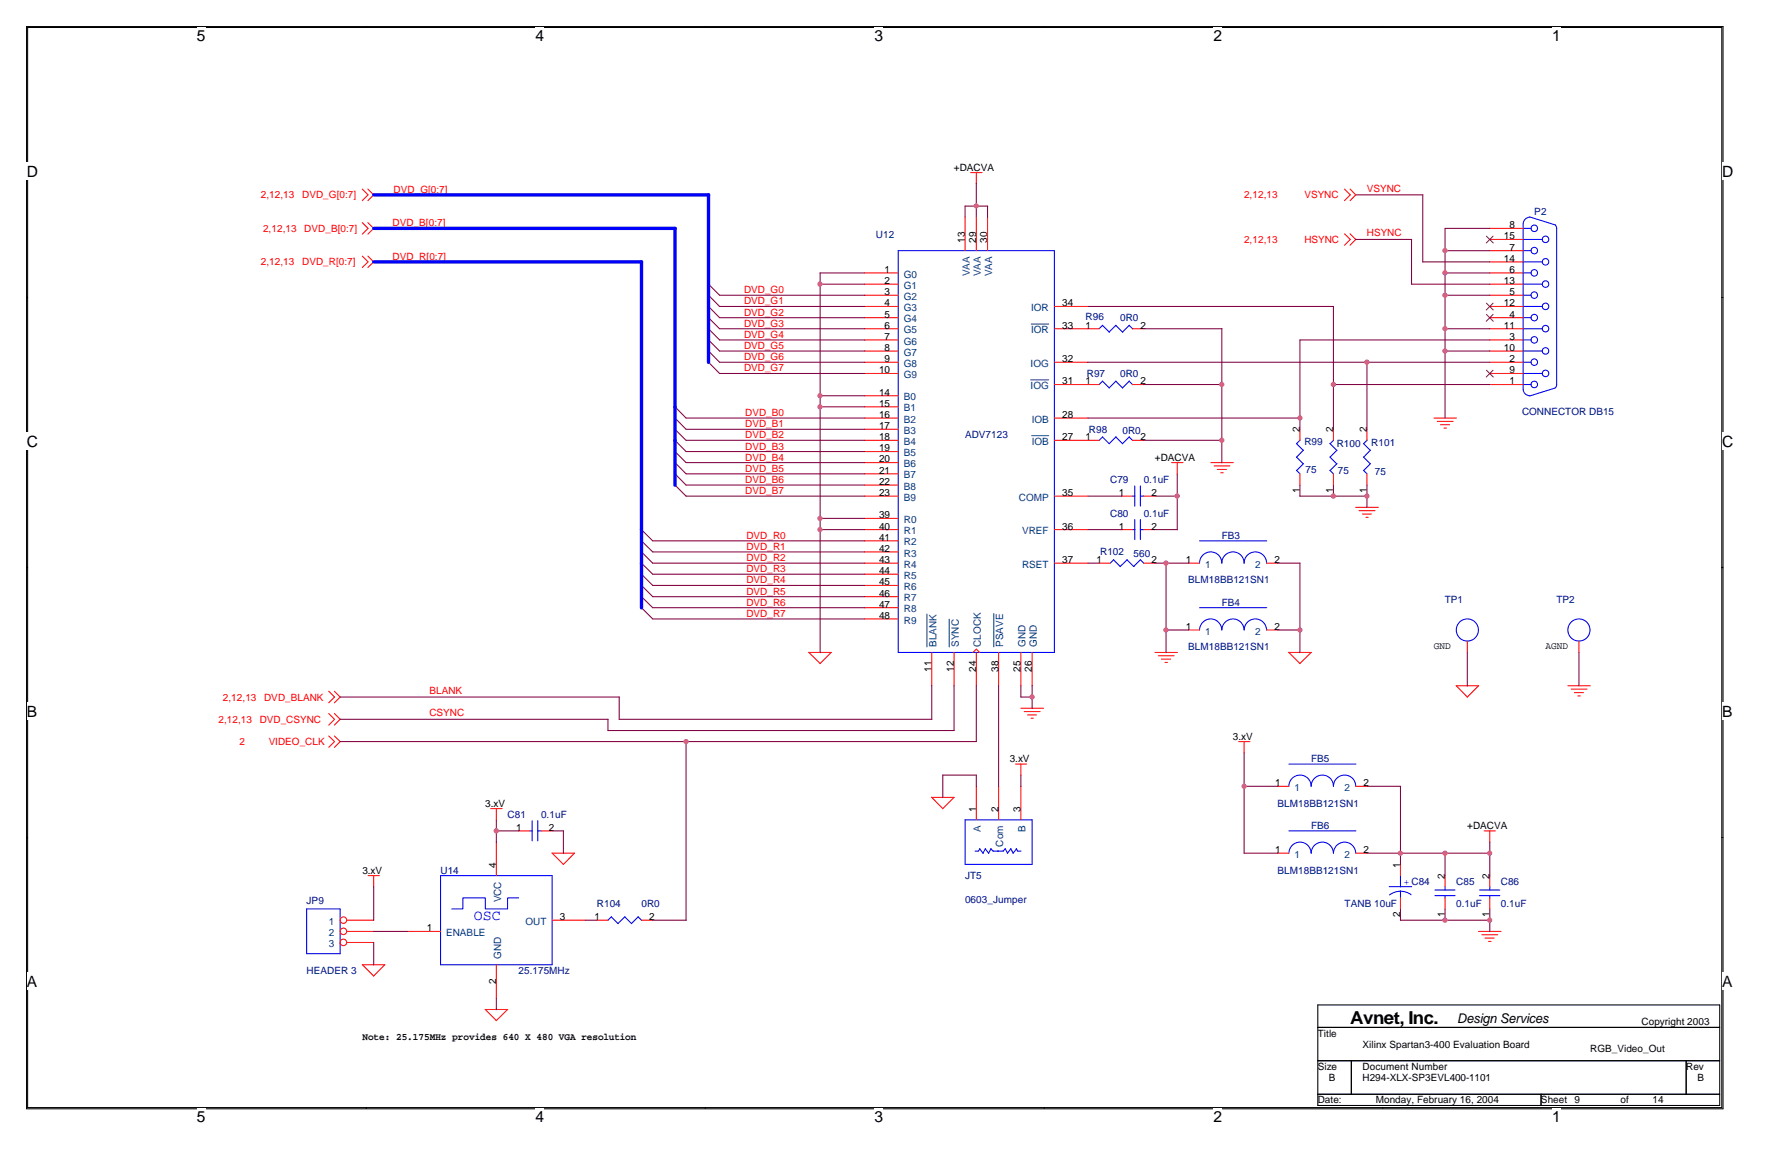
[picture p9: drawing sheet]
<svg xmlns="http://www.w3.org/2000/svg" width="432mm" height="279mm" viewBox="0 0 432 279" stroke-linecap="round" stroke-linejoin="round" font-family="sans-serif">
<path d="M6.4 6.4h409.2v261.1h-409.2zM6.7 6.6h408.6v260.6h-408.6z" fill="none" stroke="#000" stroke-width=".25"/>
<g fill="#fff">
<path d="M47.5 6.5h2.1v4.3h-2.1z"/>
<path d="M47.5 267.4h2.1v4.2h-2.1z"/>
</g>
<path d="M88.4 6.4v.2M88.4 267.2v.3" fill="none" stroke="#000" stroke-width=".25"/>
<g fill="#fff">
<path d="M129.2 6.5h2.1v4.3h-2.1z"/>
<path d="M129.2 267.4h2.1v4.2h-2.1z"/>
</g>
<path d="M170.1 6.4v.2M170.1 267.2v.3" fill="none" stroke="#000" stroke-width=".25"/>
<g fill="#fff">
<path d="M210.9 6.5h2.1v4.3h-2.1z"/>
<path d="M210.9 267.4h2.1v4.2h-2.1z"/>
</g>
<path d="M251.9 6.4v.2M251.9 267.2v.3" fill="none" stroke="#000" stroke-width=".25"/>
<g fill="#fff">
<path d="M292.7 6.5h2.1v4.3h-2.1z"/>
<path d="M292.7 267.4h2.1v4.2h-2.1z"/>
</g>
<path d="M333.6 6.4v.2M333.6 267.2v.3" fill="none" stroke="#000" stroke-width=".25"/>
<g fill="#fff">
<path d="M374.4 6.5h2.1v4.3h-2.1z"/>
<path d="M374.4 267.4h2.1v4.2h-2.1z"/>
<path d="M6.5 39.2h2.7v4.2h-2.7z"/>
<path d="M415.4 39.2h2.7v4.2h-2.7z"/>
<path d="M6.5 104.4h2.7v4.2h-2.7z"/>
<path d="M415.4 104.4h2.7v4.2h-2.7z"/>
</g>
<path d="M6.4 71.8h.3M415.3 71.8h.3" fill="none" stroke="#000" stroke-width=".25"/>
<g fill="#fff">
<path d="M6.5 169.5h2.5v4.2h-2.5z"/>
<path d="M415.4 169.5h2.5v4.2h-2.5z"/>
</g>
<path d="M6.4 136.9h.3M415.3 136.9h.3" fill="none" stroke="#000" stroke-width=".25"/>
<g fill="#000" stroke="#000" stroke-width=".24">
<path d="M6.5 136.9h.1z" fill-rule="evenodd"/>
<path d="M415.3 136.9h.2z" fill-rule="evenodd"/>
</g>
<g fill="#fff">
<path d="M6.5 234.7h2.5v4.2h-2.5z"/>
<path d="M415.4 234.7h2.5v4.2h-2.5z"/>
</g>
<path d="M6.4 202.1h.3M415.3 202.1h.3M317.9 242.5h96.9v24.2h-96.9zM317.9 247.9h96.9M317.9 255.9h96.9M326 255.9v8.1M406.8 255.9v8.1M317.9 264h96.9M371.7 264v2.7" fill="none" stroke="#000" stroke-width=".25"/>
<g fill="none" stroke="#f00" stroke-width=".25">
<path d="M87.4 45.6l1.4 1.4-1.4 1.4M87.4 53.7l1.4 1.4-1.4 1.4M88.7 45.6l1.4 1.4-1.4 1.4M88.7 53.7l1.4 1.4-1.4 1.4M232.8 52.4v8.1M234.2 41.6h2.7M235.5 41.6v2.8M235.5 52.4v8.1M238.2 52.4v8.1M324.3 45.6l1.4 1.4-1.4 1.4M324.3 56.4l1.4 1.4-1.4 1.4M325.7 45.6l1.3 1.4-1.3 1.4"/>
<path d="M325.7 56.4l1.3 1.4-1.3 1.4M359.4 55.1h8M359.4 57.8h8M87.4 61.8l1.4 1.4-1.4 1.3M88.7 61.8l1.4 1.4-1.4 1.3M208.6 79.3h8.1M208.6 73.9h8.1M208.6 65.9h8.1M208.6 68.6h8.1M208.6 71.2h8.1M208.6 76.7h8.1M254.4 79.3h10.7"/>
<path d="M254.4 73.9h8M273.2 79.3h2.7M359.4 79.3h8M359.4 73.9h8M359.4 65.9h8M359.4 68.6h8M359.4 71.2h8M359.4 76.7h8M359.4 60.5h8M359.4 63.2h8M208.6 87.4h8.1M208.6 82h8.1"/>
<path d="M208.6 84.7h8.1M208.6 90.1h8.1M208.6 95.5h8.1M208.6 98.2h8.1M254.4 92.8h10.7M254.4 87.4h8M273.2 92.8h2.7M359.4 92.8h8M359.4 87.4h8M359.4 82h8M359.4 84.7h8M359.4 90.1h8"/>
<path d="M208.6 111.6h8.1M208.6 100.9h8.1M208.6 106.2h8.1M208.6 119.7h8.1M208.6 103.6h8.1M208.6 109h8.1M208.6 114.3h8.1M208.6 117h8.1M254.4 100.9h8M254.4 106.2h10.7M254.4 119.7h8M270.5 119.7h2.7"/>
<path d="M273.2 106.2h2.7M275.9 119.7h2.7M282.6 111.6h2.8M284 111.6v2.8M292.1 111.6h5.4M292.9 112.4h3.8M293.6 113.3h2.2M294.5 114.1h.6M313.6 103.6v2.6M313.6 114.3v2.7M321.7 103.6v2.6M321.7 114.3v2.7"/>
<path d="M329.7 103.6v2.6M329.7 114.3v2.7M345.9 100.9h5.4M346.7 101.7h3.8M347.5 102.5h2.2M348.3 103.3h.6M208.6 135.9h8.1M208.6 138.5h8.1M208.6 133.2h8.1M208.6 130.5h8.1M208.6 127.8h8.1M208.6 125.1h8.1"/>
<path d="M254.4 135.9h8M254.4 127.8h8M265.1 135.9h2.7M270.5 127.8h2.7M275.9 135.9h2.7M275.9 127.8h2.7M286.7 135.9h2.7M305.5 135.9h2.7M327 122.4h5.5M327.8 123.2h3.9M328.6 124h2.2M329.5 124.8h.5"/>
<path d="M195.1 157.4l2.7 2.7M195.1 157.4h5.4l-2.7 2.7M208.6 149.3h8.1M208.6 146.6h8.1M208.6 144h8.1M208.6 141.3h8.1M224.8 157.4v8.1M230.1 157.4v8.1M234.7 157.4l.8-.8 .8 .8M235.5 157.4v8.1M240.9 157.4v8.1M246.3 157.4v8.1"/>
<path d="M249 157.4v8.1M278.6 157.4h5.4M279.4 158.2h3.8M280.2 159h2.2M281 159.8h.6M286.7 152h2.7M305.5 152h2.7M354 154.7v2.7M380.9 154.7v2.7M79.3 177.6l1.4 1.3-1.4 1.4M79.3 166.8l1.4 1.4-1.4 1.4M79.3 172.2l1.4 1.4-1.4 1.3"/>
<path d="M80.7 177.6l1.4 1.3-1.4 1.4M80.7 166.8l1.4 1.4-1.4 1.4M80.7 172.2l1.4 1.4-1.4 1.3M246.3 170.9h5.4M247.1 171.7h3.8M247.9 172.5h2.1M248.7 173.3h.6M298.8 178.9h2.7M300.1 178.9v2.8M313.6 160.1l-2.7-2.7h5.4l-2.8 2.7M351.3 165.4l2.6 2.8 2.8-2.7M351.3 165.5h5.4"/>
<path d="M378.2 165.5h5.4M379 166.3h3.8M379.8 167.1h2.2M380.6 167.9h.6M118.4 195.1h2.7M119.7 195.1v2.8M224.7 192.3l2.7 2.8M224.8 192.4h5.4M230.1 192.4l-2.7 2.7M235.5 189.7v8.1M240.9 189.7v8.1M245 184.3h2.7"/>
<path d="M246.3 184.3v2.8M246.3 189.7v8.1M308.2 189.7h2.7M327 189.7h2.7M88.8 211.3h2.7M90.1 211.3v2.7M119.7 203.2v8.1M125.1 200.5h2.7M130.5 200.5h2.7M133.2 205.8l2.7 2.8M133.2 205.9h5.4l-2.7 2.7M308.2 205.9h2.7"/>
<path d="M327 205.9h2.7M337.8 208.6v2.7M337.8 216.6v2.7M348.6 211.3v2.6M348.6 216.6v2.7M358 200.5h2.7M359.4 200.5v2.7M359.4 211.3v2.6M359.4 216.6v2.7M83.7 224.7h6.4M83.7 222h6.4M83.7 227.4h6.4"/>
<path d="M87.4 232.7l2.7 2.8M87.4 232.8h5.5M92.8 232.8l-2.7 2.7M98.2 224.7h8.1M119.7 232.8v8.1M133.2 222h8.1M144 222h2.7M154.7 222h2.8M356.7 224.7h5.4M357.5 225.5h3.8M358.2 226.3h2.2M359.1 227.1h.6"/>
<path d="M117 243.5l2.7 2.7M117.1 243.6h5.4M122.4 243.6l-2.7 2.7"/>
<circle cx="82.8" cy="222" r=".79"/>
<circle cx="82.8" cy="224.7" r=".79"/>
<circle cx="82.8" cy="227.4" r=".79"/>
</g>
<g fill="none" stroke="#00f" stroke-width=".25">
<path d="M367.4 57.8h4.6M367.4 55.1h2M369 52.4l6.3 1.9M369.1 52.4a1.67 1.67 0 0 0-1.7 1.6v39.9a1.62 1.62 0 0 0 1.7 1.6M375.2 54.3l.3 .8M375.5 55.1v37.7l-.3 .7M216.7 60.5h37.7v96.9h-37.7zM266 78.5l-.9 .8M269.2 78.5l1.6 1.7M269.2 78.5l-1.6 1.7-1.6-1.7M272.4 78.5l.8 .9M272.4 78.5l-1.6 1.6"/>
<path d="M367.4 63.2h4.6M367.4 68.6h4.6M367.4 73.9h4.6M367.4 79.3h4.6M367.4 60.5h2M367.4 65.9h2M367.4 71.2h2M367.4 76.7h2M266 91.9l-.9 .9M269.2 92l1.6 1.6M269.2 91.9l-1.6 1.7-1.6-1.6M272.4 92l.8 .8"/>
<path d="M272.4 91.9l-1.6 1.7M367.4 84.7h4.6M367.4 90.1h4.6M367.4 82h2M367.4 87.4h2M367.4 92.8h2M375.3 93.6l-6.3 1.9M266 105.4l1.6 1.7M266 105.4l-.9 .8M269.2 105.4l1.6 1.7M269.2 105.4l-1.6 1.6M273.2 119.7h.6"/>
<path d="M273.2 106.3l-.8-.9-1.6 1.6M273.7 117.2v4.9M275.1 119.7h.8M275.1 117.2v4.9M312.7 110.3l1.7 1.6M312.7 107l1.7 1.7M313.6 106.2l-.8 .8M314.4 111.9l-1.7 1.6 .9 .8M314.4 108.6l-1.6 1.7M320.8 110.3l1.7 1.6M320.8 107l1.7 1.7M321.7 106.2l-.8 .8"/>
<path d="M322.5 111.9l-1.7 1.6 .9 .8M322.5 108.6l-1.6 1.7M328.9 110.3l1.7 1.6M328.9 107l1.7 1.7M329.8 106.2l-.9 .8M330.6 111.9l-1.7 1.6 .8 .8M330.6 108.6l-1.7 1.7M268.6 135.1l1.7 1.6M268.7 135l-.9 .9M271.9 135.1l1.6 1.6M271.9 135l-1.7 1.7M273.2 127.8h.6"/>
<path d="M273.7 125.3v4.9M275.1 127.8h.8M275.1 135.1l.8 .8M275.1 125.3v4.9M275.1 135l-1.6 1.7M289.4 135.9a2.69 2.69 0 0 1 2.7-2.7 2.69 2.69 0 0 1 2.6 2.7 2.69 2.69 0 0 1 2.7-2.7 2.69 2.69 0 0 1 2.7 2.7 2.71 2.71 0 0 1 2.7-2.7 2.71 2.71 0 0 1 2.7 2.7M289.4 130.5h16.2M289.4 152a2.69 2.69 0 0 1 2.7-2.7 2.69 2.69 0 0 1 2.6 2.7 2.69 2.69 0 0 1 2.7-2.7 2.69 2.69 0 0 1 2.7 2.7 2.71 2.71 0 0 1 2.7-2.7 2.71 2.71 0 0 1 2.7 2.7M289.4 146.6h16.2M128.4 198v4.9M129.7 198v4.9M232.8 197.8h16.2v10.8h-16.2z"/>
<path d="M310.9 189.7a2.69 2.69 0 0 1 2.7-2.7 2.69 2.69 0 0 1 2.7 2.7 2.69 2.69 0 0 1 2.7-2.7 2.69 2.69 0 0 1 2.7 2.7 2.69 2.69 0 0 1 2.7-2.7 2.69 2.69 0 0 1 2.6 2.7M310.9 184.3h16.2M74 219.3h8.1v10.8h-8.1zM106.3 211.3h26.9v21.5h-26.9zM125.1 216.6h-2.7v2.7h-5.3v-2.7h-5.5v2.7h-2.6M127.8 200.5h.6M129.7 200.5h.8M236.3 204.8l.9 1.1M236.4 204.8l-.3 .5h-.9M237.7 204.8l.8 1.1M237.7 204.8l-.6 1.1M239 204.8l.6 .6"/>
<path d="M239.1 204.8l-.6 1.1M239.5 205.3h2.5M242.5 204.8l.6 1.1M242.5 204.8l-.6 .6M243.8 204.8l.6 1.1M243.9 204.8l-.9 1.1M245.2 204.8l.3 .5h.8M245.2 204.8l-.8 1.1M310.9 205.9a2.69 2.69 0 0 1 2.7-2.7 2.69 2.69 0 0 1 2.7 2.7 2.69 2.69 0 0 1 2.7-2.7 2.69 2.69 0 0 1 2.7 2.7 2.69 2.69 0 0 1 2.7-2.7 2.69 2.69 0 0 1 2.6 2.7M310.9 200.5h16.2M335.1 213.9h5.4M337.8 215l1.4 .3 1.2 .6"/>
<path d="M337.8 215l-1.4 .3-1.2 .6M337.8 211.3v2.7M337.8 215v1.7M346.1 214.7h4.9M346.1 216.1h4.9M348.6 213.9v.9M348.6 216.1v.5M356.9 214.7h4.9M356.9 216.1h4.9M359.4 213.9v.9M359.4 216.1v.5M147.5 221.2l1.6 1.7"/>
<path d="M147.5 221.2l-.8 .8M150.7 221.2l1.7 1.7M150.8 221.2l-1.7 1.6M154.8 222.1l-.8-.9-1.7 1.6"/>
<circle cx="370.1" cy="55.1" r=".79"/>
<circle cx="372.8" cy="57.8" r=".79"/>
<circle cx="370.1" cy="76.6" r=".79"/>
<circle cx="370.1" cy="60.5" r=".79"/>
<circle cx="370.1" cy="71.2" r=".79"/>
<circle cx="370.1" cy="65.8" r=".79"/>
<circle cx="372.8" cy="73.9" r=".79"/>
<circle cx="372.8" cy="79.3" r=".79"/>
<circle cx="372.8" cy="68.5" r=".79"/>
<circle cx="372.8" cy="63.2" r=".79"/>
<circle cx="370.1" cy="87.4" r=".79"/>
<circle cx="370.1" cy="92.8" r=".79"/>
<circle cx="370.1" cy="82" r=".79"/>
<circle cx="372.8" cy="84.7" r=".79"/>
<circle cx="372.8" cy="90.1" r=".79"/>
<circle cx="354" cy="152" r="2.67"/>
<circle cx="380.9" cy="152" r="2.67"/>
</g>
<path d="M248.8 78.2h4.2M248.6 91.7h4.4M248.9 105.1h4.1M223.6 148.2v7.9M229 149.4v6.7M239.7 148v8.1" fill="none" stroke="#004080" stroke-width=".24"/>
<path d="M358.6 57l1.6 1.6M360.2 57l-1.7 1.6M358.6 73.2l1.6 1.6M358.6 75.9l1.6 1.6M360.2 73.2l-1.7 1.6M360.2 75.9l-1.7 1.6M358.6 89.3l1.6 1.7M360.2 89.3l-1.7 1.7" fill="none" stroke="#804000" stroke-width=".24"/>
<g fill="none" stroke="#800040" stroke-width=".25">
<path d="M232.8 49.7v2.7M232.8 49.7h5.5M235.5 44.3v8.1M238.2 49.7v2.7M327 57.8h13.5M327 47h16.3M340.5 57.8v10.8M343.2 47v16.2h16.2M359.4 55.1h-10.8v45.8M170.9 79.3l2.7 2.7h35M170.9 76.6l2.7 2.7h35M170.9 73.9l2.7 2.8h35"/>
<path d="M170.9 71.2l2.7 2.7h35M170.9 68.5l2.7 2.7h35M197.8 65.9h10.8M197.8 68.6h10.8M197.8 65.9v91.6M262.4 73.9h59.3v29.7M275.9 79.3h18.9M294.7 79.3v32.4M340.5 68.6h18.9M348.6 71.2h10.8M348.6 79.3h10.8M348.6 65.9h10.8"/>
<path d="M348.6 60.5h10.8M162.8 98.1l2.7 2.8h43.1M170.9 87.4l2.7 2.7h35M170.9 84.7l2.7 2.7h35M170.9 82l2.7 2.7h35M197.8 98.2h10.8M197.8 95.5h10.8M262.4 87.4h97M275.9 92.8h18.9M321.7 92.8h37.7M329.7 87.4v16.2M348.6 84.7h10.8"/>
<path d="M359.4 82h-45.8v21.6M162.8 117l2.7 2.7h43.1M162.8 114.3l2.7 2.7h43.1M162.8 111.6l2.7 2.7h43.1M162.8 108.9l2.7 2.7h43.1M162.8 106.2l2.7 2.8h43.1M162.8 103.5l2.7 2.7h43.1M162.8 100.8l2.7 2.8h43.1M262.4 100.9h51.2M262.4 119.7h8.2M275.9 106.2h18.9M278.6 119.7h5.4"/>
<path d="M284 114.3v13.5M313.6 119.7h16.2M313.6 117v2.7M321.7 117v2.7M329.7 117v5.5M154.7 138.5l2.8 2.8h51.1M154.7 135.8l2.8 2.7h51.1M154.7 133.1l2.8 2.8h51.1M154.7 130.5l2.8 2.7h51.1M154.7 127.7l2.8 2.8h51.1M197.8 127.8h10.8M197.8 125.1h10.8"/>
<path d="M262.4 135.9h2.8M262.4 127.8h8.2M278.6 135.9h8.1M278.6 127.8h5.4M281.3 135.9v21.6M308.2 135.9h5.4v21.6M154.7 146.6l2.8 2.7h51.1M154.7 143.9l2.8 2.7h51.1M154.7 141.2l2.8 2.8h51.1M281.3 152h5.4M308.2 152h5.4M354 157.4v8.1"/>
<path d="M380.9 157.4v8.1M82.1 178.9h153.5M82.1 173.6h64.6M82.1 168.2h67.3v5.4h75.4M146.7 173.6v2.7h83.5M165.5 178.9v43.2M224.8 165.4v8.2M230.1 165.4v10.9M235.5 165.4v13.5M240.9 165.5v24.3M246.3 165.5v2.7h2.7M249 165.4v5.5"/>
<path d="M119.7 197.8v5.4M227.4 187h8.1v2.8M227.4 187v5.4M246.3 187v2.8M300.1 181.6v24.3M300.1 189.7h8.1M329.7 189.7h8.2M337.8 189.7v18.9M90.1 213.9v8.2M119.7 200.5h5.5M133.2 200.5h2.7v5.4M300.1 205.9h8.1"/>
<path d="M329.7 205.9h29.7M337.8 219.3v2.7h21.6M348.6 205.9v5.4M348.6 219.3v2.8M359.4 203.2v8.1M359.4 219.3v5.5M90.1 224.7h8.1M90.1 227.4v5.4M141.3 222h2.7M157.5 222h8M119.7 240.9v2.7"/>
</g>
<path d="M90.1 47h80.9M90.1 55.1h72.8M162.8 55.1v62M170.9 47v40.4M90.1 63.2h64.7M154.7 63.2v83.5" fill="none" stroke="#00f" stroke-width=".8"/>
<g fill="#f0f" stroke="#f0f" stroke-width=".25">
<circle cx="313.6" cy="152" r=".51"/>
<circle cx="165.5" cy="178.9" r=".51"/>
<circle cx="329.7" cy="87.4" r=".52"/>
<circle cx="321.6" cy="92.8" r=".52"/>
<circle cx="348.6" cy="71.2" r=".52"/>
<circle cx="348.6" cy="60.5" r=".52"/>
<circle cx="329.7" cy="119.7" r=".52"/>
<circle cx="348.6" cy="65.8" r=".52"/>
<circle cx="348.6" cy="84.7" r=".52"/>
<circle cx="321.6" cy="119.7" r=".52"/>
<circle cx="348.6" cy="79.3" r=".52"/>
<circle cx="281.3" cy="135.9" r=".52"/>
<circle cx="281.3" cy="152" r=".52"/>
<circle cx="119.7" cy="200.5" r=".52"/>
<circle cx="235.5" cy="49.7" r=".52"/>
<circle cx="313.6" cy="100.8" r=".52"/>
<circle cx="294.7" cy="92.8" r=".52"/>
<circle cx="249" cy="168.2" r=".52"/>
<circle cx="284" cy="119.7" r=".52"/>
<circle cx="197.8" cy="68.5" r=".52"/>
<circle cx="197.8" cy="127.8" r=".52"/>
<circle cx="197.8" cy="125.1" r=".51"/>
<circle cx="197.8" cy="98.2" r=".51"/>
<circle cx="197.8" cy="95.5" r=".52"/>
<circle cx="300.1" cy="189.7" r=".52"/>
<circle cx="359.3" cy="222" r=".52"/>
<circle cx="348.6" cy="205.9" r=".52"/>
<circle cx="359.3" cy="205.9" r=".51"/>
<circle cx="348.6" cy="222" r=".52"/>
<circle cx="337.8" cy="205.9" r=".52"/>
<circle cx="294.7" cy="106.2" r=".52"/>
</g>
<text font-size="4.3" x="325.7" y="247.1">Avnet, Inc.</text>
<g font-size="3.8">
<text x="47.5" y="9.9">5</text>
<text x="129.2" y="9.9">4</text>
<text x="210.9" y="9.9">3</text>
<text x="292.7" y="9.9">2</text>
<text x="374.4" y="9.9">1</text>
<text x="6.5" y="42.6">D</text>
<text x="415.4" y="42.6">D</text>
<text x="6.5" y="107.7">C</text>
<text x="415.4" y="107.7">C</text>
<text x="6.5" y="172.9">B</text>
<text x="415.4" y="172.9">B</text>
<text x="6.5" y="238">A</text>
<text x="415.4" y="238">A</text>
<text x="47.5" y="270.8">5</text>
<text x="129.2" y="270.8">4</text>
<text x="210.9" y="270.8">3</text>
<text x="292.7" y="270.8">2</text>
<text x="374.4" y="270.8">1</text>
</g>
<text font-size="3.5" fill="#00f" x="114.3" y="222.1">OSC</text>
<text font-size="3.2" x="351.5" y="246.8">Design Services</text>
<g font-size="2.4">
<text x="230.1" y="41.1">+DACVA</text>
<text x="232.7" y="58.6" transform="rotate(-90 232.7 58.6)">13</text>
<text x="235.5" y="58.6" transform="rotate(-90 235.5 58.6)">29</text>
<text x="238.2" y="58.6" transform="rotate(-90 238.2 58.6)">30</text>
<text x="362.8" y="57.7">15</text>
<text x="364.2" y="55.1">8</text>
<text x="213.4" y="65.8">1</text>
<text x="362.8" y="63.2">14</text>
<text x="364.2" y="60.5">7</text>
<text x="364.2" y="65.8">6</text>
<text x="213.4" y="68.5">2</text>
<text x="213.4" y="71.2">3</text>
<text x="362.8" y="68.5">13</text>
<text x="364.2" y="71.2">5</text>
<text x="213.4" y="73.9">4</text>
<text x="213.4" y="76.6">5</text>
<text x="256.2" y="73.9">34</text>
<text x="362.8" y="73.9">12</text>
<text x="364.2" y="76.6">4</text>
<text x="213.4" y="79.3">6</text>
<text x="213.4" y="82">7</text>
<text x="256.2" y="79.3">33</text>
<text x="261.9" y="79.3">1</text>
<text x="275.1" y="79.3">2</text>
<text x="362.8" y="79.3">11</text>
<text x="364.2" y="82">3</text>
<text x="213.4" y="84.7">8</text>
<text x="213.4" y="87.4">9</text>
<text x="256.2" y="87.4">32</text>
<text x="362.8" y="84.7">10</text>
<text x="364.2" y="87.4">2</text>
<text x="212" y="90.1">10</text>
<text x="212" y="95.5">14</text>
<text x="256.2" y="92.8">31</text>
<text x="261.9" y="92.8">1</text>
<text x="275.1" y="92.8">2</text>
<text x="364.2" y="90.1">9</text>
<text x="364.2" y="92.8">1</text>
<text x="212" y="98.1">15</text>
<text x="212" y="100.8">16</text>
<text x="256.2" y="100.8">28</text>
<text x="212" y="103.5">17</text>
<text x="212" y="106.2">18</text>
<text x="256.2" y="106.2">27</text>
<text x="261.9" y="106.2">1</text>
<text x="275.1" y="106.2">2</text>
<text x="313.5" y="104.4" transform="rotate(-90 313.5 104.4)">2</text>
<text x="321.6" y="104.4" transform="rotate(-90 321.6 104.4)">2</text>
<text x="329.7" y="104.4" transform="rotate(-90 329.7 104.4)">2</text>
<text x="212" y="108.9">19</text>
<text x="212" y="111.6">20</text>
<text x="278.6" y="111.2">+DACVA</text>
<text x="212" y="114.3">21</text>
<text x="212" y="117">22</text>
<text x="212" y="119.7">23</text>
<text x="256.2" y="119.7">35</text>
<text x="269.9" y="119.7">1</text>
<text x="277.8" y="119.7">2</text>
<text x="313.5" y="119" transform="rotate(-90 313.5 119)">1</text>
<text x="321.6" y="119" transform="rotate(-90 321.6 119)">1</text>
<text x="329.7" y="119" transform="rotate(-90 329.7 119)">1</text>
<text x="212" y="125.1">39</text>
<text x="212" y="130.5">41</text>
<text x="212" y="127.8">40</text>
<text x="256.2" y="127.8">36</text>
<text x="269.9" y="127.8">1</text>
<text x="277.8" y="127.8">2</text>
<text x="212" y="135.8">43</text>
<text x="212" y="133.1">42</text>
<text x="256.2" y="135.8">37</text>
<text x="264.5" y="135.8">1</text>
<text x="277.8" y="135.8">2</text>
<text x="286.1" y="135.8">1</text>
<text x="307.4" y="135.8">2</text>
<text x="212" y="143.9">46</text>
<text x="212" y="141.2">45</text>
<text x="212" y="138.5">44</text>
<text x="212" y="149.3">48</text>
<text x="212" y="146.6">47</text>
<text x="286.1" y="152">1</text>
<text x="307.4" y="152">2</text>
<text x="345.9" y="156.7">GND</text>
<text x="372.8" y="156.7">AGND</text>
<text x="224.7" y="162.1" transform="rotate(-90 224.7 162.1)">11</text>
<text x="230.1" y="162.1" transform="rotate(-90 230.1 162.1)">12</text>
<text x="235.5" y="162.1" transform="rotate(-90 235.5 162.1)">24</text>
<text x="240.8" y="162.1" transform="rotate(-90 240.8 162.1)">38</text>
<text x="246.2" y="162.1" transform="rotate(-90 246.2 162.1)">25</text>
<text x="248.9" y="162.1" transform="rotate(-90 248.9 162.1)">26</text>
<text x="297.4" y="178.5">3.xV</text>
<text x="243.6" y="183.9">3.xV</text>
<text x="307.6" y="189.7">1</text>
<text x="328.9" y="189.7">2</text>
<text x="117.1" y="194.6">3.xV</text>
<text x="235.5" y="195.9" transform="rotate(-90 235.5 195.9)">1</text>
<text x="240.8" y="195.9" transform="rotate(-90 240.8 195.9)">2</text>
<text x="246.2" y="195.9" transform="rotate(-90 246.2 195.9)">3</text>
<text x="124.5" y="200.4">1</text>
<text x="132.4" y="200.4">2</text>
<text x="353.9" y="200">+DACVA</text>
<text x="119.7" y="209.4" transform="rotate(-90 119.7 209.4)">4</text>
<text x="307.6" y="205.8">1</text>
<text x="328.9" y="205.8">2</text>
<text x="337.8" y="209.4" transform="rotate(-90 337.8 209.4)">1</text>
<text x="87.4" y="210.8">3.xV</text>
<text x="348.5" y="212" transform="rotate(-90 348.5 212)">2</text>
<text x="359.3" y="212" transform="rotate(-90 359.3 212)">2</text>
<text x="135.1" y="222">3</text>
<text x="143.4" y="222">1</text>
<text x="156.6" y="222">2</text>
<text x="337.8" y="221.4" transform="rotate(-90 337.8 221.4)">2</text>
<text x="348.5" y="221.4" transform="rotate(-90 348.5 221.4)">1</text>
<text x="359.3" y="221.4" transform="rotate(-90 359.3 221.4)">1</text>
<text x="103" y="224.7">1</text>
<text x="119.7" y="237.5" transform="rotate(-90 119.7 237.5)">2</text>
<text x="87.4" y="250.9">Note: 25.175MHz provides 640 X 480 VGA resolution</text>
<text x="317.9" y="250.1">Title</text>
<text x="396" y="247.4">Copyright 2003</text>
<text x="328.7" y="252.8">Xilinx Spartan3-400 Evaluation Board</text>
<text x="383.6" y="253.9">RGB_Video_Out</text>
<text x="317.9" y="258.1">Size</text>
<text x="320.6" y="260.9">B</text>
<text x="328.7" y="260.9">H294-XLX-SP3EVL400-1101</text>
<text x="328.7" y="258.1">Document Number</text>
<text x="406.7" y="258.1">Rev</text>
<text x="409.4" y="260.9">B</text>
<text x="317.9" y="266.2">Date:</text>
<text x="331.9" y="266.2">Monday, February 16, 2004</text>
<text x="371.7" y="266.2">Sheet</text>
<text x="379.8" y="266.2">9</text>
<text x="390.9" y="266.2">of</text>
<text x="398.7" y="266.2">14</text>
</g>
<g font-size="2.4" fill="#f00">
<text x="62.9" y="47.9">2,12,13</text>
<text x="72.9" y="47.9">DVD_G[0:7]</text>
<text x="95" y="46.5">DVD_G[0:7]</text>
<text x="300.1" y="47.9">2,12,13</text>
<text x="314.7" y="47.9">VSYNC</text>
<text x="329.7" y="46.3">VSYNC</text>
<text x="63.5" y="56">2,12,13</text>
<text x="73.4" y="56">DVD_B[0:7]</text>
<text x="94.7" y="54.6">DVD_B[0:7]</text>
<text x="300.1" y="58.7">2,12,13</text>
<text x="314.7" y="58.7">HSYNC</text>
<text x="329.7" y="57">HSYNC</text>
<text x="62.9" y="64.1">2,12,13</text>
<text x="72.9" y="64.1">DVD_R[0:7]</text>
<text x="94.7" y="62.7">DVD_R[0:7]</text>
<text x="179.5" y="70.8">DVD_G0</text>
<text x="179.5" y="73.4">DVD_G1</text>
<text x="179.5" y="76.2">DVD_G2</text>
<text x="179.5" y="78.9">DVD_G3</text>
<text x="179.5" y="81.5">DVD_G4</text>
<text x="179.5" y="84.2">DVD_G5</text>
<text x="179.5" y="86.9">DVD_G6</text>
<text x="179.5" y="89.6">DVD_G7</text>
<text x="179.8" y="100.4">DVD_B0</text>
<text x="179.8" y="103.1">DVD_B1</text>
<text x="179.8" y="105.8">DVD_B2</text>
<text x="179.8" y="108.5">DVD_B3</text>
<text x="179.8" y="111.2">DVD_B4</text>
<text x="179.8" y="113.8">DVD_B5</text>
<text x="179.8" y="116.5">DVD_B6</text>
<text x="179.8" y="119.3">DVD_B7</text>
<text x="180" y="130">DVD_R0</text>
<text x="180" y="132.7">DVD_R1</text>
<text x="180" y="135.4">DVD_R2</text>
<text x="180" y="138.1">DVD_R3</text>
<text x="180" y="140.8">DVD_R4</text>
<text x="180" y="143.5">DVD_R5</text>
<text x="180" y="146.2">DVD_R6</text>
<text x="180" y="148.8">DVD_R7</text>
<text x="103.6" y="167.4">BLANK</text>
<text x="53.8" y="169">2,12,13</text>
<text x="63.7" y="169">DVD_BLANK</text>
<text x="103.6" y="172.8">CSYNC</text>
<text x="52.7" y="174.4">2,12,13</text>
<text x="57.8" y="179.8">2</text>
<text x="62.7" y="174.4">DVD_CSYNC</text>
<text x="64.8" y="179.8">VIDEO_CLK</text>
</g>
<g font-size="2.4" fill="#000080">
<text x="370.1" y="51.9">P2</text>
<text x="211.3" y="57.3">U12</text>
<text x="261.9" y="77.2">R96</text>
<text x="270.2" y="77.5">0R0</text>
<text x="262.2" y="91">R97</text>
<text x="270.2" y="91">0R0</text>
<text x="367.2" y="100.1">CONNECTOR DB15</text>
<text x="232.8" y="105.8">ADV7123</text>
<text x="262.7" y="104.4">R98</text>
<text x="270.8" y="104.7">0R0</text>
<text x="314.7" y="107.4">R99</text>
<text x="322.5" y="107.9">R100</text>
<text x="330.8" y="107.7">R101</text>
<text x="267.8" y="116.5">C79</text>
<text x="275.9" y="116.5">0.1uF</text>
<text x="314.9" y="114.1">75</text>
<text x="322.7" y="114.4">75</text>
<text x="331.6" y="114.6">75</text>
<text x="267.8" y="124.6">C80</text>
<text x="275.9" y="124.6">0.1uF</text>
<text x="294.7" y="130">FB3</text>
<text x="265.4" y="134">R102</text>
<text x="273.5" y="134.3">560</text>
<text x="286.6" y="140.8">BLM18BB121SN1</text>
<text x="294.7" y="146.2">FB4</text>
<text x="348.6" y="145.4">TP1</text>
<text x="375.5" y="145.4">TP2</text>
<text x="286.6" y="156.9">BLM18BB121SN1</text>
<text x="316.3" y="183.9">FB5</text>
<text x="122.4" y="197.3">C81</text>
<text x="130.5" y="197.3">0.1uF</text>
<text x="308.2" y="194.6">BLM18BB121SN1</text>
<text x="316.3" y="200">FB6</text>
<text x="106.3" y="210.8">U14</text>
<text x="232.8" y="212.1">JT5</text>
<text x="308.2" y="210.8">BLM18BB121SN1</text>
<text x="351.3" y="213.5">C85</text>
<text x="362" y="213.5">C86</text>
<text x="74" y="218.1">JP9</text>
<text x="144" y="218.9">R104</text>
<text x="154.7" y="218.9">0R0</text>
<text x="232.8" y="217.8">0603_Jumper</text>
<text x="324.4" y="218.9">TANB 10uF</text>
<text x="351.3" y="218.9">0.1uF</text>
<text x="362" y="218.9">0.1uF</text>
<text x="74" y="235">HEADER 3</text>
<text x="125.1" y="235">25.175MHz</text>
</g>
<g font-size="2.4" fill="#004080">
<text x="218" y="67">G0</text>
<text x="218" y="69.7">G1</text>
<text x="233.9" y="66.7" transform="rotate(-90 233.9 66.7)">VAA</text>
<text x="236.6" y="66.7" transform="rotate(-90 236.6 66.7)">VAA</text>
<text x="239.4" y="66.7" transform="rotate(-90 239.4 66.7)">VAA</text>
<text x="218" y="72.3">G2</text>
<text x="218" y="75.1">G3</text>
<text x="218" y="77.8">G4</text>
<text x="248.8" y="75.1">IOR</text>
<text x="218" y="80.4">G5</text>
<text x="218" y="83.1">G6</text>
<text x="248.8" y="80.4">IOR</text>
<text x="218" y="85.8">G7</text>
<text x="218" y="88.5">G8</text>
<text x="248.6" y="88.5">IOG</text>
<text x="218" y="91.2">G9</text>
<text x="248.6" y="93.9">IOG</text>
<text x="218" y="96.6">B0</text>
<text x="218" y="99.3">B1</text>
<text x="218" y="102">B2</text>
<text x="248.9" y="102">IOB</text>
<text x="218" y="104.7">B3</text>
<text x="218" y="107.4">B4</text>
<text x="248.9" y="107.4">IOB</text>
<text x="218" y="110.1">B5</text>
<text x="218" y="112.7">B6</text>
<text x="218" y="115.4">B7</text>
<text x="218" y="118.2">B8</text>
<text x="218" y="120.8">B9</text>
<text x="245.8" y="120.8">COMP</text>
<text x="218" y="131.6">R2</text>
<text x="218" y="128.9">R1</text>
<text x="218" y="126.2">R0</text>
<text x="246.5" y="128.9">VREF</text>
<text x="218" y="137">R4</text>
<text x="218" y="134.3">R3</text>
<text x="246.5" y="137">RSET</text>
<text x="290.7" y="137">1</text>
<text x="302.8" y="137">2</text>
<text x="218" y="142.4">R6</text>
<text x="218" y="139.7">R5</text>
<text x="218" y="147.7">R8</text>
<text x="218" y="145.1">R7</text>
<text x="218" y="150.5">R9</text>
<text x="290.7" y="153.1">1</text>
<text x="302.8" y="153.1">2</text>
<text x="225.9" y="156.1" transform="rotate(-90 225.9 156.1)">BLANK</text>
<text x="231.3" y="156.1" transform="rotate(-90 231.3 156.1)">SYNC</text>
<text x="236.6" y="156.1" transform="rotate(-90 236.6 156.1)">CLOCK</text>
<text x="242" y="156.1" transform="rotate(-90 242 156.1)">PSAVE</text>
<text x="247.4" y="156.1" transform="rotate(-90 247.4 156.1)">GND</text>
<text x="250.1" y="156.1" transform="rotate(-90 250.1 156.1)">GND</text>
<text x="312.3" y="190.8">1</text>
<text x="324.3" y="190.8">2</text>
<text x="236.6" y="200.8" transform="rotate(-90 236.6 200.8)">A</text>
<text x="247.4" y="200.8" transform="rotate(-90 247.4 200.8)">B</text>
<text x="242" y="204.3" transform="rotate(-90 242 204.3)">Com</text>
<text x="312.3" y="207">1</text>
<text x="324.3" y="207">2</text>
<text x="120.9" y="217.7" transform="rotate(-90 120.9 217.7)">VCC</text>
<text x="79.3" y="223.1">1</text>
<text x="79.3" y="225.8">2</text>
<text x="107.6" y="225.8">ENABLE</text>
<text x="126.7" y="223.1">OUT</text>
<text x="79.3" y="228.5">3</text>
<text x="120.9" y="231.4" transform="rotate(-90 120.9 231.4)">GND</text>
</g>
<text font-size="2.4" fill="#00f" x="338.6" y="213.5">+ C84</text>
</svg>
